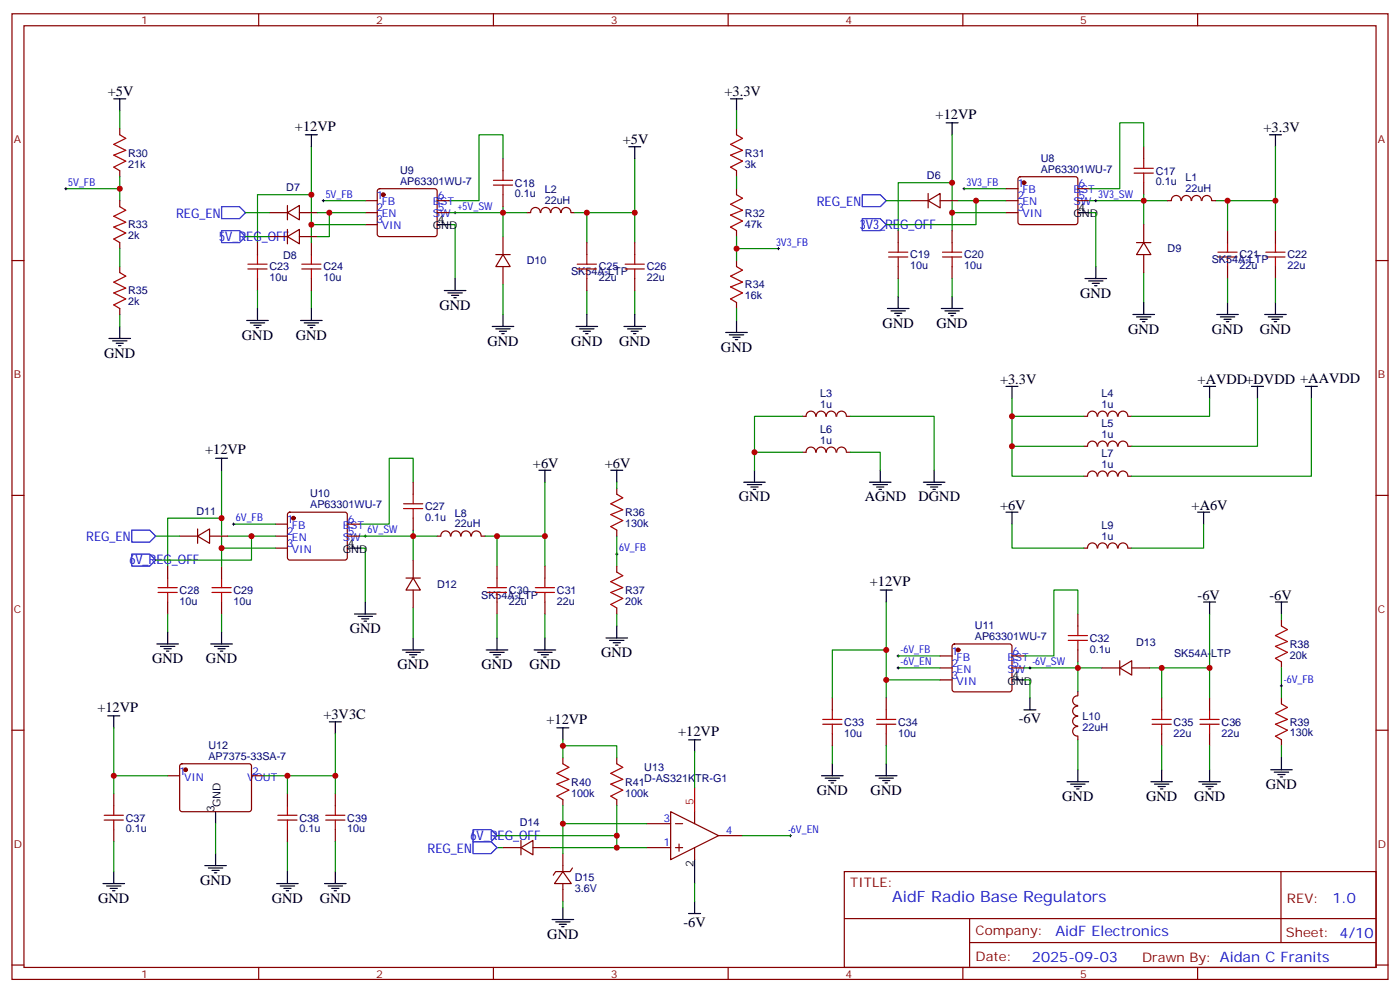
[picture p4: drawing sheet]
<svg xmlns="http://www.w3.org/2000/svg" width="412mm" height="292mm" viewBox="0 0 412 292" stroke-linecap="round" stroke-linejoin="round" font-family="sans-serif">
<g fill="none" stroke="#870000" stroke-width=".35">
<path d="M3.5 4.1h405.4v284.3h-405.4zM7.1 7.6h398.2v277.3h-398.2zM76.2 4.1v3.5M145.3 4.1v3.5M214.5 4.1v3.5M283.6 4.1v3.5M352.8 4.1v3.5M35.3 37.9v1.8M217 37.9v1.8M35.3 50.3v1.7M35.3 59.1v1.8M107.6 59.1h3.5"/>
<path d="M111.4 55.8l.4-.2h16.3l.5 .2 .2 .5v12.7l-.3 .5-.4 .2h-16.3l-.5-.3-.2-.4v-12.7zM128.8 59.1h3.5M148.2 46.7v3.6M148.2 57.3v3.6M217 50.3v1.7M217 55.6v1.7M268.1 59.1h5.3M273.4 59.1l3.5-2.1v4.2zM273.4 57v4.2M276.9 59.1h5.3M296.3 59.1h3.6M296.3 55.6h3.6"/>
<path d="M300.1 52.2l.5-.2h16.2l.5 .2 .2 .5v12.7l-.2 .5-.5 .2h-16.2l-.5-.2-.2-.5v-12.7zM317.5 59.1h3.5M317.5 55.6h3.5M336.9 43.2v3.5M336.9 53.8v3.5M344 59.1h1M345.1 59.1a1.41 1.41 0 0 1 1.4-1.5 1.41 1.41 0 0 1 1.4 1.5M348.1 59.1a1.41 1.41 0 0 1 1.4-1.5 1.41 1.41 0 0 1 1.4 1.5M351 59.1a1.41 1.41 0 0 1 1.4-1.5 1.41 1.41 0 0 1 1.4 1.5M354.1 59.1a1.41 1.41 0 0 1 1.4-1.5 1.41 1.41 0 0 1 1.4 1.5M357 59.1h1.1M3.5 76.7h3.6"/>
<path d="M35.3 71.4v1.8M35.3 78.5v1.8M75.8 71.4v3.6M79.4 62.6h5.3M79.4 69.7h5.3M84.7 62.6l3.5-2.1v4.2zM84.7 69.7l3.5-2.1v4.2zM84.7 60.5v4.2M84.7 67.6v4.2M88.2 62.6h5.3M88.2 69.7h5.3M91.7 71.4v3.6"/>
<path d="M107.6 62.6h3.5M107.6 66.1h3.5M128.8 62.6h3.5M146 75h4.3M148.2 75l2.1 3.5h-4.3zM148.2 69.7v5.3M148.2 78.5v5.3M155.2 62.6h1.1M156.3 62.6a1.41 1.41 0 0 1 1.4-1.5 1.41 1.41 0 0 1 1.4 1.5M159.3 62.6a1.41 1.41 0 0 1 1.4-1.5 1.41 1.41 0 0 1 1.4 1.5M162.3 62.6a1.41 1.41 0 0 1 1.4-1.5 1.41 1.41 0 0 1 1.4 1.5M165.3 62.6a1.41 1.41 0 0 1 1.5-1.5 1.41 1.41 0 0 1 1.4 1.5"/>
<path d="M168.3 62.6h1M172.9 71.4v3.6M187 71.4v3.6M217 67.9v1.8M217 76.7v1.8M264.6 67.9v3.5M264.6 78.5v3.5M280.5 67.9v3.5M280.5 78.5v3.5M296.3 62.6h3.6M334.8 71.4h4.2M336.9 71.4l2.1 3.6h-4.2z"/>
<path d="M336.9 66.1v5.3M336.9 75v5.3M361.6 67.9v3.5M361.6 78.5v3.5M375.7 67.9v3.5M375.7 78.5v3.5M405.3 76.7h3.6M35.3 90.8v1.8M75.8 82v3.5M91.7 82v3.5M172.9 82v3.5M187 82v3.5"/>
<path d="M217 89.1v1.7M236.4 122.6h1M236.4 133.2h1M237.5 122.6a1.41 1.41 0 0 1 1.4-1.5 1.41 1.41 0 0 1 1.4 1.5M237.5 133.1a1.41 1.41 0 0 1 1.4-1.5 1.41 1.41 0 0 1 1.4 1.6M240.5 122.6a1.41 1.41 0 0 1 1.4-1.5 1.41 1.41 0 0 1 1.4 1.5M240.5 133.1a1.41 1.41 0 0 1 1.4-1.5 1.41 1.41 0 0 1 1.4 1.5M243.4 122.6a1.41 1.41 0 0 1 1.4-1.5 1.41 1.41 0 0 1 1.4 1.5M243.4 133.1a1.41 1.41 0 0 1 1.4-1.5 1.41 1.41 0 0 1 1.4 1.5M246.5 122.6a1.41 1.41 0 0 1 1.4-1.5 1.41 1.41 0 0 1 1.4 1.5M246.5 133.1a1.41 1.41 0 0 1 1.4-1.5 1.41 1.41 0 0 1 1.4 1.6M249.4 122.6h1.1"/>
<path d="M249.4 133.2h1.1M319.3 122.6h1M320.4 122.6a1.41 1.41 0 0 1 1.4-1.5 1.41 1.41 0 0 1 1.4 1.5M323.2 131.4a1.41 1.41 0 0 0-1.4-1.5 1.41 1.41 0 0 0-1.4 1.5h-1.1M323.4 122.6a1.41 1.41 0 0 1 1.4-1.5 1.41 1.41 0 0 1 1.4 1.5M323.4 131.4a1.41 1.41 0 0 1 1.4-1.5 1.41 1.41 0 0 1 1.4 1.5M326.3 122.6a1.41 1.41 0 0 1 1.4-1.5 1.41 1.41 0 0 1 1.5 1.5M326.3 131.4a1.41 1.41 0 0 1 1.4-1.5 1.41 1.41 0 0 1 1.5 1.5M329.4 122.6a1.41 1.41 0 0 1 1.4-1.5 1.41 1.41 0 0 1 1.4 1.5M329.4 131.4a1.41 1.41 0 0 1 1.4-1.5 1.41 1.41 0 0 1 1.4 1.5M332.3 122.6h1.1M332.3 131.4h1.1"/>
<path d="M3.5 145.9h3.6M52.9 157.9h5.3M58.2 157.9l3.5-2.1v4.2zM58.2 155.8v4.2M61.7 157.9h5.3M81.1 154.3h3.6M81.1 157.9h3.6M84.9 151l.5-.2h16.2l.5 .2 .2 .5v12.7l-.2 .5-.5 .2h-16.2l-.5-.2-.2-.5v-12.7zM102.3 154.3h3.5M102.3 157.9h3.5M121.7 142v3.5M121.7 152.6v3.5"/>
<path d="M128.8 157.9h1M129.9 157.8a1.41 1.41 0 0 1 1.4-1.5 1.41 1.41 0 0 1 1.4 1.5M132.9 157.8a1.41 1.41 0 0 1 1.4-1.5 1.41 1.41 0 0 1 1.4 1.5M135.8 157.8a1.41 1.41 0 0 1 1.4-1.5 1.41 1.41 0 0 1 1.5 1.5M138.9 157.8a1.41 1.41 0 0 1 1.4-1.5 1.41 1.41 0 0 1 1.4 1.5M141.8 157.9h1.1M181.7 143.8v1.7M181.7 156.1v1.8M323.2 140.2a1.41 1.41 0 0 0-1.4-1.5 1.41 1.41 0 0 0-1.4 1.5h-1.1M323.4 140.2a1.41 1.41 0 0 1 1.4-1.5 1.41 1.41 0 0 1 1.4 1.5M326.3 140.2a1.41 1.41 0 0 1 1.4-1.5 1.41 1.41 0 0 1 1.5 1.5M329.4 140.2a1.41 1.41 0 0 1 1.4-1.5 1.41 1.41 0 0 1 1.4 1.5"/>
<path d="M332.3 140.2h1.1M405.3 145.9h3.6M49.4 166.7v3.5M49.4 177.3v3.5M65.3 166.7v3.5M65.3 177.3v3.5M81.1 161.4h3.6M119.6 170.2h4.2M121.7 170.2l2.1 3.5h-4.2zM121.7 164.9v5.3M121.7 173.7v5.3M146.4 166.7v3.5"/>
<path d="M146.4 177.3v3.5M160.5 166.7v3.5M160.5 177.3v3.5M181.7 166.7v1.8M181.7 179v1.8M319.3 161.4h1M320.4 161.4a1.41 1.41 0 0 1 1.4-1.5 1.41 1.41 0 0 1 1.4 1.5M323.4 161.4a1.41 1.41 0 0 1 1.4-1.5 1.41 1.41 0 0 1 1.4 1.5M326.3 161.4a1.41 1.41 0 0 1 1.4-1.5 1.41 1.41 0 0 1 1.5 1.5M329.4 161.4a1.41 1.41 0 0 1 1.4-1.5 1.41 1.41 0 0 1 1.4 1.5M332.3 161.4h1.1M276.9 193.1h3.6"/>
<path d="M276.9 196.7h3.6M280.7 189.8l.5-.2h16.2l.5 .2 .2 .5v12.7l-.2 .5-.5 .2h-16.2l-.5-.2-.2-.5v-12.7zM298.1 193.1h3.5M298.1 196.7h3.5M317.5 180.8v3.5M317.5 191.4v3.5M324.6 196.7h5.2M329.8 196.7l3.6-2.1v4.2zM329.8 194.6v4.2M333.4 196.7h5.3M377.5 182.6v1.7M377.5 194.9v1.8"/>
<path d="M3.5 215h3.6M245.2 205.5v3.5M245.2 216.1v3.5M261.1 205.5v3.5M261.1 216.1v3.5M276.9 200.2h3.6M317.5 210.9a1.41 1.41 0 0 0-1.5 1.4 1.41 1.41 0 0 0 1.5 1.4M317.5 208a1.41 1.41 0 0 0-1.5 1.4 1.41 1.41 0 0 0 1.5 1.4M317.5 213.9a1.41 1.41 0 0 0-1.5 1.4 1.41 1.41 0 0 0 1.5 1.4M317.5 204.9a1.41 1.41 0 0 0-1.5 1.4 1.41 1.41 0 0 0 1.5 1.4M317.5 203.7v1.1M317.5 216.8v1"/>
<path d="M342.2 205.5v3.5M342.2 216.1v3.5M356.3 205.5v3.5M356.3 216.1v3.5M377.5 205.5v1.8M377.5 217.8v1.8M405.3 215h3.6M33.5 233.7v3.5M49.4 228.4h3.5M53.2 225.1l.4-.2 20.1 .1 .4 .6-.1 13-.6 .4-20.1-.1-.4-.6v-12.7zM74.1 228.4h3.5M84.7 233.7v3.5"/>
<path d="M98.8 233.7v3.5M165.8 223.1v1.8M165.8 235.5v1.7M181.7 223.1v1.8M181.7 235.5v1.7M197.6 239l14.1 7.1-14.1 7zM204.6 239v3.5M33.5 244.3v3.5M84.7 244.3v3.5M98.8 244.3v3.5M148.2 249.6h5.3M153.5 249.6l3.5-2.1v4.2z"/>
<path d="M153.5 247.5v4.2M157 249.6h5.3M165.8 256.6l2.5 3.6h-5zM165.8 251.4v5.2M168.6 255.6l-.7 1h-4.2l-.7 1.1M190.5 249.6h7.1M190.5 242.5h7.1M199 249.6h2.1M199 242.5h2.1M200 248.5v2.1M204.6 249.6v3.5M211.7 246.1h7"/>
<path d="M248.7 256.6h156.6v28.3h-156.6zM377.3 256.7v20.8M165.8 260.2v5.3M248.7 270.5h156.5M285.6 277.5h119.6M285.6 270.5v14.1M3.5 284.2h3.6M76.2 284.9v3.5M145.3 284.9v3.5M214.5 284.9v3.5M283.6 284.9v3.5M352.8 284.9v3.5"/>
<path d="M405.3 284.2h3.6"/>
</g>
<path d="M254 57.3h5.3l1.8 1.8-1.8 1.8h-5.3zM65.3 60.9h5.3l1.7 1.7-1.7 1.8h-5.3zM65.3 67.9h5.3l1.7 1.8-1.7 1.7h-5.3zM254 64.4h5.3l1.8 1.7-1.8 1.8h-5.3zM38.8 156.1h5.3l1.8 1.8-1.8 1.7h-5.3zM38.8 163.2h5.3l1.8 1.7-1.8 1.8h-5.3zM139.3 247.8h5.3l1.8 1.8-1.8 1.8h-5.3zM139.3 244.3h5.3l1.8 1.8-1.8 1.7h-5.3z" fill="none" stroke="#00f" stroke-width=".35"/>
<g fill="none" stroke="#000" stroke-width=".35">
<path d="M33.5 29.1h3.5M35.3 29.1v3.5M90 39.7h3.5M91.7 39.7v3.5M215.2 29.1h3.5M217 29.1v3.5M278.7 36.2h3.5M280.5 36.2v3.5M373.9 39.7h3.6M375.7 39.7v3.5M185.2 43.2h3.5M187 43.2v3.5"/>
<path d="M128.8 66.1h3.5M317.5 62.6h3.5M322.8 78.5v3.5M32.1 99.7h6.4M35.3 96.1v3.6M72.7 94.4h6.3M73.7 95.1h4.3M74.8 95.8h2.1M75.5 96.5h.7M75.8 90.8v3.6M88.5 94.4h6.4M89.6 95.1h4.2"/>
<path d="M90.7 95.8h2.1M91.4 96.5h.7M91.7 90.8v3.6M130.9 85.5h6.3M131.9 86.3h4.3M133 87h2.1M133.7 87.7h.7M134.1 82v3.5M145 96.1h6.3M146 96.8h4.3M147.1 97.5h2.1M147.8 98.2h.7"/>
<path d="M148.2 92.6v3.5M169.7 96.1h6.3M170.7 96.8h4.3M171.8 97.5h2.1M172.5 98.2h.7M172.9 92.6v3.5M183.8 96.1h6.3M184.9 96.8h4.2M185.9 97.5h2.1M186.6 98.2h.7M187 92.6v3.5M213.8 97.9h6.3"/>
<path d="M214.8 98.6h4.3M215.9 99.3h2.1M217 94.4v3.5M261.4 90.8h6.4M262.5 91.5h4.2M263.5 92.3h2.1M264.2 93h.7M264.6 87.3v3.5M277.3 90.8h6.3M278.3 91.5h4.3M279.4 92.3h2.1M280.1 93h.7"/>
<path d="M280.5 87.3v3.5M319.6 82h6.4M320.7 82.7h4.2M321.7 83.4h2.1M322.4 84.1h.7M333.7 92.6h6.4M334.8 93.3h4.2M335.8 94h2.2M336.5 94.7h.8M336.9 89.1v3.5M358.4 92.6h6.4M359.5 93.3h4.2"/>
<path d="M360.5 94h2.2M361.2 94.7h.7M361.6 89.1v3.5M372.5 92.6h6.4M373.6 93.3h4.2M374.6 94h2.2M375.4 94.7h.7M375.7 89.1v3.5M33.2 100.4h4.2M34.2 101.1h2.1M34.9 101.8h.7M216.6 100h.7"/>
<path d="M296.3 113.8h3.6M298.1 113.8v3.5M354.5 113.8h3.6M356.3 113.8v3.5M368.7 113.8h3.5M370.4 113.8v3.5M384.5 113.8h3.6M386.3 113.8v3.5M63.5 134.9h3.5M65.3 134.9v3.6M158.7 138.5h3.6M160.5 138.5v3.5"/>
<path d="M179.9 138.5h3.5M181.7 138.5v3.5M222.2 138.5v3.5M259.3 138.5v3.5M275.2 138.5v3.5M219.1 142h6.3M220.1 142.7h4.3M221.2 143.4h2.1M221.9 144.1h.7M256.1 142h6.4M257.2 142.7h4.2M258.2 143.4h2.1"/>
<path d="M258.9 144.1h.7M272 142h6.3M273 142.7h4.3M274.1 143.4h2.1M274.8 144.1h.7M296.3 150.8h3.6M298.1 150.8v3.5M352.8 150.8h3.5M354.5 150.8v3.5M102.3 161.4h3.5M107.6 177.3v3.5M259.3 173.7h3.5"/>
<path d="M261.1 173.7v3.6M354.5 177.3h3.6M356.3 177.3v3.5M375.7 177.3h3.5M377.5 177.3v3.5M46.2 189.6h6.4M47.3 190.3h4.2M48.3 191h2.1M49 191.7h.7M49.4 186.1v3.5M62.1 189.6h6.3M63.1 190.3h4.3"/>
<path d="M64.2 191h2.1M64.9 191.7h.7M65.3 186.1v3.5M104.4 180.8h6.4M105.5 181.5h4.2M106.5 182.2h2.2M107.2 182.9h.7M118.5 191.4h6.4M119.6 192.1h4.2M120.6 192.8h2.2M121.4 193.5h.7M121.7 187.9v3.5"/>
<path d="M143.2 191.4h6.4M144.3 192.1h4.2M145.3 192.8h2.2M146 193.5h.8M146.4 187.9v3.5M157.3 191.4h6.4M158.4 192.1h4.2M159.5 192.8h2.1M160.2 193.5h.7M160.5 187.9v3.5M178.5 187.9h6.4M179.6 188.6h4.2"/>
<path d="M180.6 189.3h2.1M181.3 190h.7M181.7 184.3v3.6M31.7 210.8h3.6M33.5 210.8v3.5M97 212.5h3.5M98.8 212.5v3.6M164 214.3h3.6M165.8 214.3v3.5M202.8 217.8h3.6M204.6 217.8v3.6M298.1 200.2h3.5"/>
<path d="M301.6 209h3.6M303.4 205.5v3.5M63.5 239v3.5M242 228.4h6.4M243.1 229.1h4.2M244.1 229.8h2.1M244.8 230.5h.7M245.2 224.9v3.5M257.9 228.4h6.3M258.9 229.1h4.3M260 229.8h2.1M260.7 230.5h.7"/>
<path d="M261.1 224.9v3.5M314.3 230.2h6.4M315.4 230.9h4.2M316.4 231.6h2.2M317.1 232.3h.8M317.5 226.7v3.5M339 230.2h6.4M340.1 230.9h4.2M341.1 231.6h2.2M341.8 232.3h.7M342.2 226.7v3.5M353.1 230.2h6.4"/>
<path d="M354.2 230.9h4.2M355.2 231.6h2.2M356 232.3h.7M356.3 226.7v3.5M374.3 226.7h6.3M375.4 227.4h4.2M376.4 228.1h2.1M377.1 228.8h.7M377.5 223.1v3.6M33.5 256.6v3.6M60.3 254.9h6.4M61.4 255.6h4.2"/>
<path d="M62.4 256.3h2.2M63.1 257h.8M63.5 251.4v3.5M84.7 256.6v3.6M98.8 256.6v3.6M204.6 253.1v7.1M30.3 260.2h6.4M31.4 260.9h4.2M32.5 261.6h2.1M33.2 262.3h.7M81.5 260.2h6.3M82.5 260.9h4.3"/>
<path d="M83.6 261.6h2.1M84.3 262.3h.7M95.6 260.2h6.4M96.7 260.9h4.2M97.7 261.6h2.1M98.4 262.3h.7M162.6 270.8h6.4M163.7 271.5h4.2M164.7 272.2h2.2M165.5 272.9h.7M165.8 267.2v3.6M202.8 269h3.6"/>
<path d="M204.6 265.5v3.5"/>
</g>
<g fill="none" stroke="#008700" stroke-width=".35">
<path d="M35.3 32.6v5.3M217 32.6v5.3M280.5 39.7v22.9h15.8M19.4 55.6h15.9M35.3 52v7.1M91.7 43.2v22.9h15.9M91.7 57.3h-15.9v14.1M95.2 59.1h12.4M148.2 46.7v-7h-7.1v19.4h-8.8M187 46.7v15.9M217 52v3.6M261.1 59.1h7"/>
<path d="M280.5 53.8h-15.9v14.1M282.2 59.1h14.1M284 55.6h12.3M287.5 59.1v7h-26.4M336.9 57.3v1.8h-15.9M336.9 43.2v-7h-7.1v19.4h-8.8M344 59.1h-7.1v7M358.1 59.1h3.5M375.7 43.2v15.9M35.3 73.2v5.3M72.3 62.6h7.1M72.3 69.7h7.1"/>
<path d="M91.7 66.1v5.3M93.5 62.6h14.1M97 62.6v7.1h-3.5M132.3 66.1h1.8v15.9M148.2 60.9v1.7h-15.9M155.2 62.6h-7v7.1M169.3 62.6h3.6M172.9 71.4v-8.8h14.1v8.8M217 69.7v7M217 73.2h12.3M280.5 62.6v5.3M321 62.6h1.8v15.9"/>
<path d="M361.6 67.9v-8.8h14.1v8.8M35.3 92.6v3.5M75.8 85.5v5.3M91.7 85.5v5.3M148.2 83.8v8.8M172.9 85.5v7.1M187 85.5v7.1M217 90.8v3.6M264.6 82v5.3M280.5 82v5.3M336.9 80.3v8.8M361.6 82v7.1"/>
<path d="M375.7 82v7.1M298.1 117.3v5.3h21.2M356.3 117.3v5.3h-22.9M370.4 117.3v14.1h-37M386.3 117.3v22.9h-52.9M65.3 138.5v22.9h15.8M222.2 133.2h14.2M236.4 122.6h-14.2v15.9M250.5 122.6h24.7v15.9M250.5 133.2h8.8v5.3M298.1 122.6v8.8h21.2M298.1 131.4v8.8h21.2"/>
<path d="M45.9 157.9h7M65.3 152.6h-15.9v14.1M67 157.9h14.1M68.8 154.3h12.3M74.1 157.9v7h-28.2M121.7 142v-7.1h-7v19.4h-8.9M121.7 156.1v1.8h-15.9M128.8 157.9h-7.1v7M142.9 157.9h3.5M160.5 142v15.9M181.7 142v1.8M181.7 157.9v8.8"/>
<path d="M298.1 154.3v7.1h21.2M354.5 154.3v7.1h-21.1M65.3 161.4v5.3M105.8 161.4h1.8v15.9M121.7 179v8.9M146.4 166.7v-8.8h14.1v8.8M261.1 177.3v22.9h15.8M49.4 180.8v5.3M65.3 180.8v5.3M146.4 180.8v7.1M160.5 180.8v7.1M181.7 180.8v3.5"/>
<path d="M261.1 191.4h-15.9v14.1M264.6 196.7h12.3M264.6 193.1h12.3M317.5 194.9v1.8h-15.9M317.5 180.8v-7.1h-7.1v19.4h-8.8M324.6 196.7h-7.1v7M338.7 196.7h3.5M356.3 180.8v15.9M377.5 180.8v1.8M377.5 196.7v8.8M33.5 214.3v14.1h15.9M98.8 216.1v12.3"/>
<path d="M165.8 219.6h15.9v3.5M165.8 217.8v5.3M245.2 219.6v5.3M261.1 200.2v5.3M261.1 219.6v5.3M301.6 200.2h1.8v5.3M317.5 217.8v8.9M342.2 205.5v-8.8h14.1v8.8M342.2 219.6v7.1M356.3 219.6v7.1M377.5 219.6v3.5M33.5 228.4v5.3"/>
<path d="M77.6 228.4h7.1v5.3M84.7 228.4h14.1v5.3M165.8 237.2v5.3h24.7M181.7 237.2v12.4M204.6 221.4v10.6M33.5 247.8v8.8M63.5 242.5v8.9M84.7 247.8v8.8M98.8 247.8v8.8M146.4 246.1h35.3M146.4 249.6h1.8M162.3 249.6h28.2"/>
<path d="M165.8 242.5v8.9M218.7 246.1h14.1M165.8 265.5v1.7M204.6 260.2v5.3"/>
</g>
<g fill="none" stroke="#a10000" stroke-width=".35">
<path d="M35.3 39.7l1.7 1-3.5 1.8 3.5 1.8-3.5 1.4 3.5 1.7-3.5 1.8 1.8 1.1M217 39.7l1.7 1-3.5 1.8 3.5 1.8-3.5 1.4 3.5 1.7-3.5 1.8 1.8 1.1M145.3 54.5h5.7M145.3 53.1h5.7M148.2 50.3v2.8M148.2 54.5v2.8M217 57.3l1.7 1.1-3.5 1.7 3.5 1.8-3.5 1.4 3.5 1.8-3.5 1.8 1.8 1M334.1 51h5.6M334.1 49.6h5.6M336.9 46.7v2.9M336.9 51v2.8M35.3 60.9l1.7 1-3.5 1.8 3.5 1.7-3.5 1.5 3.5 1.7-3.5 1.8 1.8 1"/>
<path d="M73 79.2h5.7M73 77.8h5.7M75.8 75v2.8M75.8 79.2v2.8M88.9 79.2h5.6M88.9 77.8h5.6M91.7 75v2.8M91.7 79.2v2.8M170 79.2h5.7M170 77.8h5.7M172.9 75v2.8M172.9 79.2v2.8"/>
<path d="M184.1 79.2h5.7M184.1 77.8h5.7M187 75v2.8M187 79.2v2.8M217 78.5l1.7 1.1-3.5 1.7 3.5 1.8-3.5 1.4 3.5 1.8-3.5 1.7 1.8 1.1M261.8 75.7h5.6M261.8 74.3h5.6M264.6 71.4v2.9M264.6 75.7v2.8M277.6 75.7h5.7M277.6 74.3h5.7M280.5 71.4v2.9"/>
<path d="M280.5 75.7v2.8M358.8 75.7h5.6M358.8 74.3h5.6M361.6 71.4v2.9M361.6 75.7v2.8M372.9 75.7h5.6M372.9 74.3h5.6M375.7 71.4v2.9M375.7 75.7v2.8M35.3 80.3l1.7 1-3.5 1.8 3.5 1.7-3.5 1.5 3.5 1.7-3.5 1.8 1.8 1M118.9 149.8h5.6M118.9 148.3h5.6"/>
<path d="M121.7 145.5v2.8M121.7 149.8v2.8M181.7 145.5l1.7 1.1-3.5 1.7 3.5 1.8-3.5 1.4 3.5 1.8-3.5 1.7 1.8 1.1M46.6 174.4h5.6M46.6 173h5.6M49.4 170.2v2.8M49.4 174.4v2.9M62.4 174.4h5.7M62.4 173h5.7M65.3 170.2v2.8M65.3 174.4v2.9M143.6 174.4h5.6"/>
<path d="M143.6 173h5.6M146.4 170.2v2.8M146.4 174.4v2.9M157.7 174.4h5.6M157.7 173h5.6M160.5 170.2v2.8M160.5 174.4v2.9M181.7 168.5l1.7 1-3.5 1.8 3.5 1.7-3.5 1.4 3.5 1.8-3.5 1.8 1.8 1M314.7 188.6h5.6M314.7 187.1h5.6M317.5 184.3v2.8M317.5 188.6v2.8"/>
<path d="M377.5 184.3l1.7 1.1-3.5 1.7 3.5 1.8-3.5 1.4 3.5 1.8-3.5 1.8 1.8 1M242.4 213.3h5.6M242.4 211.8h5.6M245.2 209v2.8M245.2 213.3v2.8M258.2 213.3h5.7M258.2 211.8h5.7M261.1 209v2.8M261.1 213.3v2.8M339.4 213.3h5.6M339.4 211.8h5.6M342.2 209v2.8"/>
<path d="M342.2 213.3v2.8M353.5 213.3h5.6M353.5 211.8h5.6M356.3 209v2.8M356.3 213.3v2.8M377.5 207.3l1.7 1-3.5 1.8 3.5 1.7-3.5 1.5 3.5 1.7-3.5 1.8 1.8 1M33.5 237.2v2.9M84.7 237.2v2.9M98.8 237.2v2.9M165.8 224.9l1.8 1.1-3.6 1.7 3.6 1.8-3.6 1.4 3.6 1.8-3.6 1.7 1.8 1.1M181.7 224.9l1.7 1.1-3.5 1.7 3.5 1.8-3.5 1.4 3.5 1.8-3.5 1.7 1.8 1.1M30.7 241.5h5.6"/>
<path d="M30.7 240.1h5.6M33.5 241.5v2.8M81.8 241.5h5.7M81.8 240.1h5.7M84.7 241.5v2.8M96 241.5h5.6M96 240.1h5.6M98.8 241.5v2.8"/>
</g>
<g fill="none" stroke="#000" stroke-width=".29">
<path d="M19 55.6h.8M19.4 55.2v.7M94.9 59.1h.7M95.2 58.7v.7M283.6 55.6h.7M284 55.2v.7M322.4 59.1h.7M322.8 58.7v.7M133.7 62.6h.7M134.1 62.3v.7M229 73.2h.7M229.3 72.8v.8"/>
<path d="M68.4 154.3h.7M68.8 154v.7M107.2 157.9h.7M107.6 157.5v.7M181.3 163.2h.7M181.7 162.8v.7M264.2 193.1h.7M264.2 196.7h.7M264.6 192.8v.7M264.6 196.3v.7M303 196.7h.7M303.4 196.3v.7"/>
<path d="M377.1 202h.7M377.5 201.6v.7M232.5 246.1h.7M232.8 245.7v.7"/>
</g>
<g fill="#870000" stroke="#870000" stroke-width=".35">
<circle cx="112.9" cy="57.3" r=".53"/>
<circle cx="301.6" cy="53.8" r=".53"/>
<circle cx="86.4" cy="152.6" r=".53"/>
<circle cx="282.2" cy="191.4" r=".53"/>
<circle cx="54.7" cy="226.7" r=".53"/>
</g>
<path d="M204.6 232v7" fill="none" stroke="#f00" stroke-width=".35"/>
<g fill="#c00">
<circle cx="35.3" cy="55.6" r=".88"/>
<circle cx="187" cy="62.6" r=".88"/>
<circle cx="91.7" cy="57.3" r=".88"/>
<circle cx="91.7" cy="66.1" r=".88"/>
<circle cx="148.2" cy="62.6" r=".88"/>
<circle cx="172.9" cy="62.6" r=".88"/>
<circle cx="97" cy="62.6" r=".88"/>
<circle cx="361.6" cy="59.1" r=".88"/>
<circle cx="336.9" cy="59.1" r=".88"/>
<circle cx="280.5" cy="62.6" r=".88"/>
<circle cx="280.5" cy="53.8" r=".88"/>
<circle cx="375.7" cy="59.1" r=".88"/>
<circle cx="217" cy="73.2" r=".88"/>
<circle cx="287.5" cy="59.1" r=".88"/>
<circle cx="65.3" cy="152.6" r=".88"/>
<circle cx="160.5" cy="157.9" r=".88"/>
<circle cx="65.3" cy="161.4" r=".88"/>
<circle cx="121.7" cy="157.9" r=".88"/>
<circle cx="146.4" cy="157.9" r=".88"/>
<circle cx="74.1" cy="157.9" r=".88"/>
<circle cx="342.2" cy="196.7" r=".88"/>
<circle cx="317.5" cy="196.7" r=".88"/>
<circle cx="261.1" cy="200.2" r=".88"/>
<circle cx="356.3" cy="196.7" r=".88"/>
<circle cx="261.1" cy="191.4" r=".88"/>
<circle cx="165.8" cy="242.5" r=".88"/>
<circle cx="165.8" cy="219.6" r=".88"/>
<circle cx="181.7" cy="249.6" r=".88"/>
<circle cx="181.7" cy="246.1" r=".88"/>
<circle cx="298.1" cy="122.6" r=".88"/>
<circle cx="222.3" cy="133.2" r=".88"/>
<circle cx="33.5" cy="228.4" r=".88"/>
<circle cx="84.7" cy="228.4" r=".88"/>
<circle cx="98.8" cy="228.4" r=".88"/>
<circle cx="298.1" cy="131.4" r=".88"/>
</g>
<text font-size="4.6" fill="#00f" x="262.8" y="265.5">AidF Radio Base Regulators</text>
<g font-size="4.2">
<text x="31.7" y="28.4">+5V</text>
<text x="213.4" y="28.4">+3.3V</text>
<text x="275.6" y="35">+12VP</text>
<text x="86.9" y="38.5">+12VP</text>
<text x="372.2" y="39">+3.3V</text>
<text x="183.4" y="42.5">+5V</text>
<text x="318.2" y="87.7">GND</text>
<text x="129.5" y="91.2">GND</text>
<text x="71.3" y="100">GND</text>
<text x="87.1" y="100">GND</text>
<text x="143.6" y="101.8">GND</text>
<text x="168.3" y="101.8">GND</text>
<text x="182.4" y="101.8">GND</text>
<text x="260" y="96.5">GND</text>
<text x="275.9" y="96.5">GND</text>
<text x="332.3" y="98.2">GND</text>
<text x="357" y="98.2">GND</text>
<text x="371.1" y="98.2">GND</text>
<text x="30.7" y="105.3">GND</text>
<text x="212.4" y="103.5">GND</text>
<text x="294.6" y="113.1">+3.3V</text>
<text x="352.8" y="113.1">+AVDD+DVDD +AAVDD</text>
<text x="60.4" y="133.8">+12VP</text>
<text x="157" y="137.8">+6V</text>
<text x="178.2" y="137.8">+6V</text>
<text x="217.7" y="147.6">GND</text>
<text x="254.7" y="147.6">AGND</text>
<text x="270.6" y="147.6">DGND</text>
<text x="294.6" y="150.1">+6V</text>
<text x="351" y="150.1">+A6V</text>
<text x="256.2" y="172.6">+12VP</text>
<text x="352.8" y="176.6">-6V</text>
<text x="373.9" y="176.6">-6V</text>
<text x="103" y="186.4">GND</text>
<text x="44.8" y="195.3">GND</text>
<text x="60.7" y="195.3">GND</text>
<text x="117.1" y="197">GND</text>
<text x="141.8" y="197">GND</text>
<text x="155.9" y="197">GND</text>
<text x="177.1" y="193.5">GND</text>
<text x="28.7" y="209.6">+12VP</text>
<text x="95.2" y="211.8">+3V3C</text>
<text x="161" y="213.2">+12VP</text>
<text x="300.1" y="213">-6V</text>
<text x="199.8" y="216.7">+12VP</text>
<text x="372.9" y="232.3">GND</text>
<text x="240.6" y="234.1">GND</text>
<text x="256.5" y="234.1">GND</text>
<text x="312.9" y="235.8">GND</text>
<text x="337.6" y="235.8">GND</text>
<text x="351.7" y="235.8">GND</text>
<text x="58.9" y="260.5">GND</text>
<text x="28.9" y="265.8">GND</text>
<text x="80.1" y="265.8">GND</text>
<text x="94.2" y="265.8">GND</text>
<text x="201.3" y="273">-6V</text>
<text x="161.2" y="276.4">GND</text>
</g>
<g font-size="4.2" fill="#00f">
<text x="392.5" y="265.9">1.0</text>
<text x="310.9" y="275.5">AidF Electronics</text>
<text x="304" y="283.3">2025-09-03</text>
</g>
<g font-size="3.9" fill="#00f">
<text x="51.9" y="64.2">REG_EN</text>
<text x="240.6" y="60.6">REG_EN</text>
<text x="64.6" y="71">5V_REG_OFF</text>
<text x="253.3" y="67.4">3V3_REG_OFF</text>
<text x="25.4" y="159.4">REG_EN</text>
<text x="38.1" y="166.2">6V_REG_OFF</text>
<text x="126" y="251.1">REG_EN</text>
<text x="138.6" y="247.3">6V_REG_OFF</text>
</g>
<g font-size="3.9" fill="#800">
<text x="250.5" y="261.2">TITLE:</text>
<text x="379.1" y="265.9">REV:</text>
<text x="287.4" y="275.4">Company:</text>
<text x="378.7" y="276">Sheet: 4/10</text>
<text x="287.4" y="283.1">Date:</text>
<text x="336.4" y="283.2">Draw</text>
<text x="346.6" y="283.2">n By: Aidan C Franits</text>
</g>
<g font-size="3.2" fill="#800">
<text x="41.6" y="7.1">1</text>
<text x="110.8" y="7.1">2</text>
<text x="179.9" y="7.1">3</text>
<text x="249.1" y="7.1">4</text>
<text x="318.2" y="7.1">5</text>
<text x="4.1" y="42.2">A</text>
<text x="405.9" y="42.2">A</text>
<text x="4.1" y="111.3">B</text>
<text x="405.9" y="111.3">B</text>
<text x="4.1" y="180.4">C</text>
<text x="405.9" y="180.4">C</text>
<text x="4.1" y="249.6">D</text>
<text x="405.9" y="249.6">D</text>
<text x="41.6" y="287.9">1</text>
<text x="110.8" y="287.9">2</text>
<text x="179.9" y="287.9">3</text>
<text x="249.1" y="287.9">4</text>
<text x="318.2" y="287.9">5</text>
</g>
<g font-size="3.2" fill="#000080">
<text x="37.7" y="46.1">R30</text>
<text x="219.4" y="46.1">R31</text>
<text x="306.6" y="47.6">U8</text>
<text x="37.7" y="49.3">21k</text>
<text x="117.8" y="51.1">U9</text>
<text x="219.4" y="49.4">3k</text>
<text x="273.1" y="52.8">D6</text>
<text x="306.6" y="50.9">AP63301WU-7</text>
<text x="340.4" y="51.4">C17</text>
<text x="349.2" y="53.3">L1</text>
<text x="84.3" y="56.3">D7</text>
<text x="117.8" y="54.4">AP63301WU-7</text>
<text x="151.7" y="58.1">0.1u</text>
<text x="151.7" y="54.9">C18</text>
<text x="160.4" y="56.9">L2</text>
<text x="340.4" y="54.6">0.1u</text>
<text x="349.2" y="56.5">22uH</text>
<text x="160.4" y="60">22uH</text>
<text x="219.4" y="63.8">R32</text>
<text x="37.7" y="70.5">2k</text>
<text x="37.7" y="67.3">R33</text>
<text x="219.4" y="67">47k</text>
<text x="83.4" y="76.1">D8</text>
<text x="155.2" y="77.9">D10</text>
<text x="268.1" y="76.1">C19</text>
<text x="284" y="76.1">C20</text>
<text x="343.9" y="74.3">D9</text>
<text x="357" y="77.5">SK54A-LTP</text>
<text x="365.1" y="76.1">C21</text>
<text x="379.2" y="76.1">C22</text>
<text x="79.4" y="82.8">10u</text>
<text x="79.4" y="79.6">C23</text>
<text x="95.2" y="82.8">10u</text>
<text x="95.2" y="79.6">C24</text>
<text x="168.2" y="81.1">SK54A-LTP</text>
<text x="176.4" y="82.8">22u</text>
<text x="176.4" y="79.6">C25</text>
<text x="190.5" y="82.8">22u</text>
<text x="190.5" y="79.6">C26</text>
<text x="268.1" y="79.3">10u</text>
<text x="284" y="79.3">10u</text>
<text x="365.1" y="79.3">22u</text>
<text x="379.2" y="79.3">22u</text>
<text x="37.7" y="89.9">2k</text>
<text x="37.7" y="86.7">R35</text>
<text x="219.4" y="88.2">16k</text>
<text x="219.4" y="84.9">R34</text>
<text x="241.6" y="116.8">L3</text>
<text x="324.5" y="116.8">L4</text>
<text x="241.6" y="120.2">1u</text>
<text x="324.5" y="120.2">1u</text>
<text x="324.5" y="125.6">L5</text>
<text x="241.6" y="130.8">1u</text>
<text x="241.6" y="127.4">L6</text>
<text x="324.5" y="129">1u</text>
<text x="324.5" y="137.8">1u</text>
<text x="324.5" y="134.5">L7</text>
<text x="91.4" y="149.6">AP63301WU-7</text>
<text x="91.4" y="146.3">U10</text>
<text x="57.9" y="151.6">D11</text>
<text x="125.2" y="153.4">0.1u</text>
<text x="125.2" y="150.2">C27</text>
<text x="134" y="155.3">22uH</text>
<text x="134" y="152.1">L8</text>
<text x="184.1" y="155.2">130k</text>
<text x="184.1" y="152">R36</text>
<text x="324.5" y="155.6">L9</text>
<text x="324.5" y="159">1u</text>
<text x="128.7" y="173.1">D12</text>
<text x="52.9" y="178.1">10u</text>
<text x="52.9" y="174.9">C28</text>
<text x="68.8" y="178.1">10u</text>
<text x="68.8" y="174.9">C29</text>
<text x="141.8" y="176.3">SK54A-LTP</text>
<text x="149.9" y="178.1">22u</text>
<text x="149.9" y="174.9">C30</text>
<text x="164" y="178.1">22u</text>
<text x="164" y="174.9">C31</text>
<text x="184.1" y="178.1">20k</text>
<text x="184.1" y="174.9">R37</text>
<text x="287.2" y="185.1">U11</text>
<text x="287.2" y="188.4">AP63301WU-7</text>
<text x="321" y="189">C32</text>
<text x="334.6" y="190.3">D13</text>
<text x="379.9" y="190.8">R38</text>
<text x="321" y="192.2">0.1u</text>
<text x="345.8" y="193.5">SK54A-LTP</text>
<text x="379.9" y="193.9">20k</text>
<text x="248.7" y="213.7">C33</text>
<text x="264.6" y="213.7">C34</text>
<text x="318.9" y="215.1">22uH</text>
<text x="318.9" y="211.9">L10</text>
<text x="345.7" y="213.7">C35</text>
<text x="359.8" y="213.7">C36</text>
<text x="379.9" y="213.7">R39</text>
<text x="61.4" y="220.5">U12</text>
<text x="248.7" y="216.9">10u</text>
<text x="264.6" y="216.9">10u</text>
<text x="345.7" y="216.9">22u</text>
<text x="359.8" y="216.9">22u</text>
<text x="379.9" y="216.8">130k</text>
<text x="61.4" y="223.7">AP7375-33SA-7</text>
<text x="189.8" y="227">U13</text>
<text x="168.3" y="231.3">R40</text>
<text x="184.1" y="231.3">R41</text>
<text x="189.8" y="230.2">D-AS321KTR-G1</text>
<text x="168.3" y="234.6">100k</text>
<text x="184.1" y="234.6">100k</text>
<text x="37" y="245.1">0.1u</text>
<text x="37" y="241.9">C37</text>
<text x="88.2" y="245.1">0.1u</text>
<text x="88.2" y="241.9">C38</text>
<text x="102.3" y="245.1">10u</text>
<text x="102.3" y="241.9">C39</text>
<text x="153.1" y="243.3">D14</text>
<text x="169.3" y="262.8">3.6V</text>
<text x="169.3" y="259.5">D15</text>
</g>
<g font-size="3.2" fill="#00f">
<text x="20.1" y="54.7">5V_FB</text>
<text x="96" y="58.2">5V_FB</text>
<text x="110.9" y="58.7">1</text>
<text x="128.9" y="58.7">6</text>
<text x="284.7" y="54.7">3V3_FB</text>
<text x="299.7" y="55.2">1</text>
<text x="299.7" y="58.7">2</text>
<text x="301.2" y="57">FB</text>
<text x="316.2" y="57">BST</text>
<text x="317.7" y="58.7">5</text>
<text x="317.7" y="55.2">6</text>
<text x="323.5" y="58.2">3V3_SW</text>
<text x="110.9" y="62.3">2</text>
<text x="110.9" y="65.8">3</text>
<text x="112.4" y="60.5">FB</text>
<text x="112.4" y="64">EN</text>
<text x="127.5" y="64">SW</text>
<text x="127.5" y="60.5">BST</text>
<text x="128.9" y="62.3">5</text>
<text x="134.8" y="61.7">+5V_SW</text>
<text x="299.7" y="62.3">3</text>
<text x="301.2" y="60.5">EN</text>
<text x="301.2" y="64">VIN</text>
<text x="316.2" y="60.5">SW</text>
<text x="112.4" y="67.6">VIN</text>
<text x="228.6" y="72.3">3V3_FB</text>
<text x="69.5" y="153.5">6V_FB</text>
<text x="84.5" y="154">1</text>
<text x="86" y="155.8">FB</text>
<text x="101" y="155.8">BST</text>
<text x="102.5" y="154">6</text>
<text x="84.5" y="157.5">2</text>
<text x="84.5" y="161">3</text>
<text x="86" y="159.3">EN</text>
<text x="101" y="159.3">SW</text>
<text x="102.5" y="157.5">5</text>
<text x="108.3" y="157">6V_SW</text>
<text x="86" y="162.8">VIN</text>
<text x="182.4" y="162.3">6V_FB</text>
<text x="265.3" y="192.3">-6V_FB</text>
<text x="265.3" y="195.8">-6V_EN</text>
<text x="280.3" y="192.8">1</text>
<text x="280.3" y="196.3">2</text>
<text x="281.8" y="194.6">FB</text>
<text x="296.8" y="194.6">BST</text>
<text x="298.3" y="196.3">5</text>
<text x="298.3" y="192.8">6</text>
<text x="304.1" y="195.8">-6V_SW</text>
<text x="280.3" y="199.8">3</text>
<text x="281.8" y="198.1">EN</text>
<text x="281.8" y="201.6">VIN</text>
<text x="296.8" y="198.1">SW</text>
<text x="378.2" y="201.1">-6V_FB</text>
<text x="52.7" y="228.1">1</text>
<text x="54.2" y="229.8">VIN</text>
<text x="72.8" y="229.8">VOUT</text>
<text x="74.3" y="228.1">2</text>
<text x="195.4" y="242.2">3</text>
<text x="213.8" y="245.7">4</text>
<text x="232.1" y="245.2">-6V_EN</text>
<text x="195.4" y="249.2">1</text>
</g>
<g font-size="3.2">
<text x="128.9" y="65.8">4</text>
<text x="316.2" y="64">GND</text>
<text x="317.7" y="62.3">4</text>
<text x="127.5" y="67.6">GND</text>
<text x="102.5" y="161">4</text>
<text x="101" y="162.8">GND</text>
<text x="296.8" y="201.6">GND</text>
<text x="298.3" y="199.8">4</text>
<text x="63.1" y="239.2" transform="rotate(-90 63.1 239.2)">3</text>
<text x="64.9" y="237.7" transform="rotate(-90 64.9 237.7)">GND</text>
<text x="204.3" y="255.2" transform="rotate(-90 204.3 255.2)">2</text>
</g>
<text font-size="3.2" fill="#f00" x="204.3" y="236.9" transform="rotate(-90 204.3 236.9)">5</text>
</svg>
